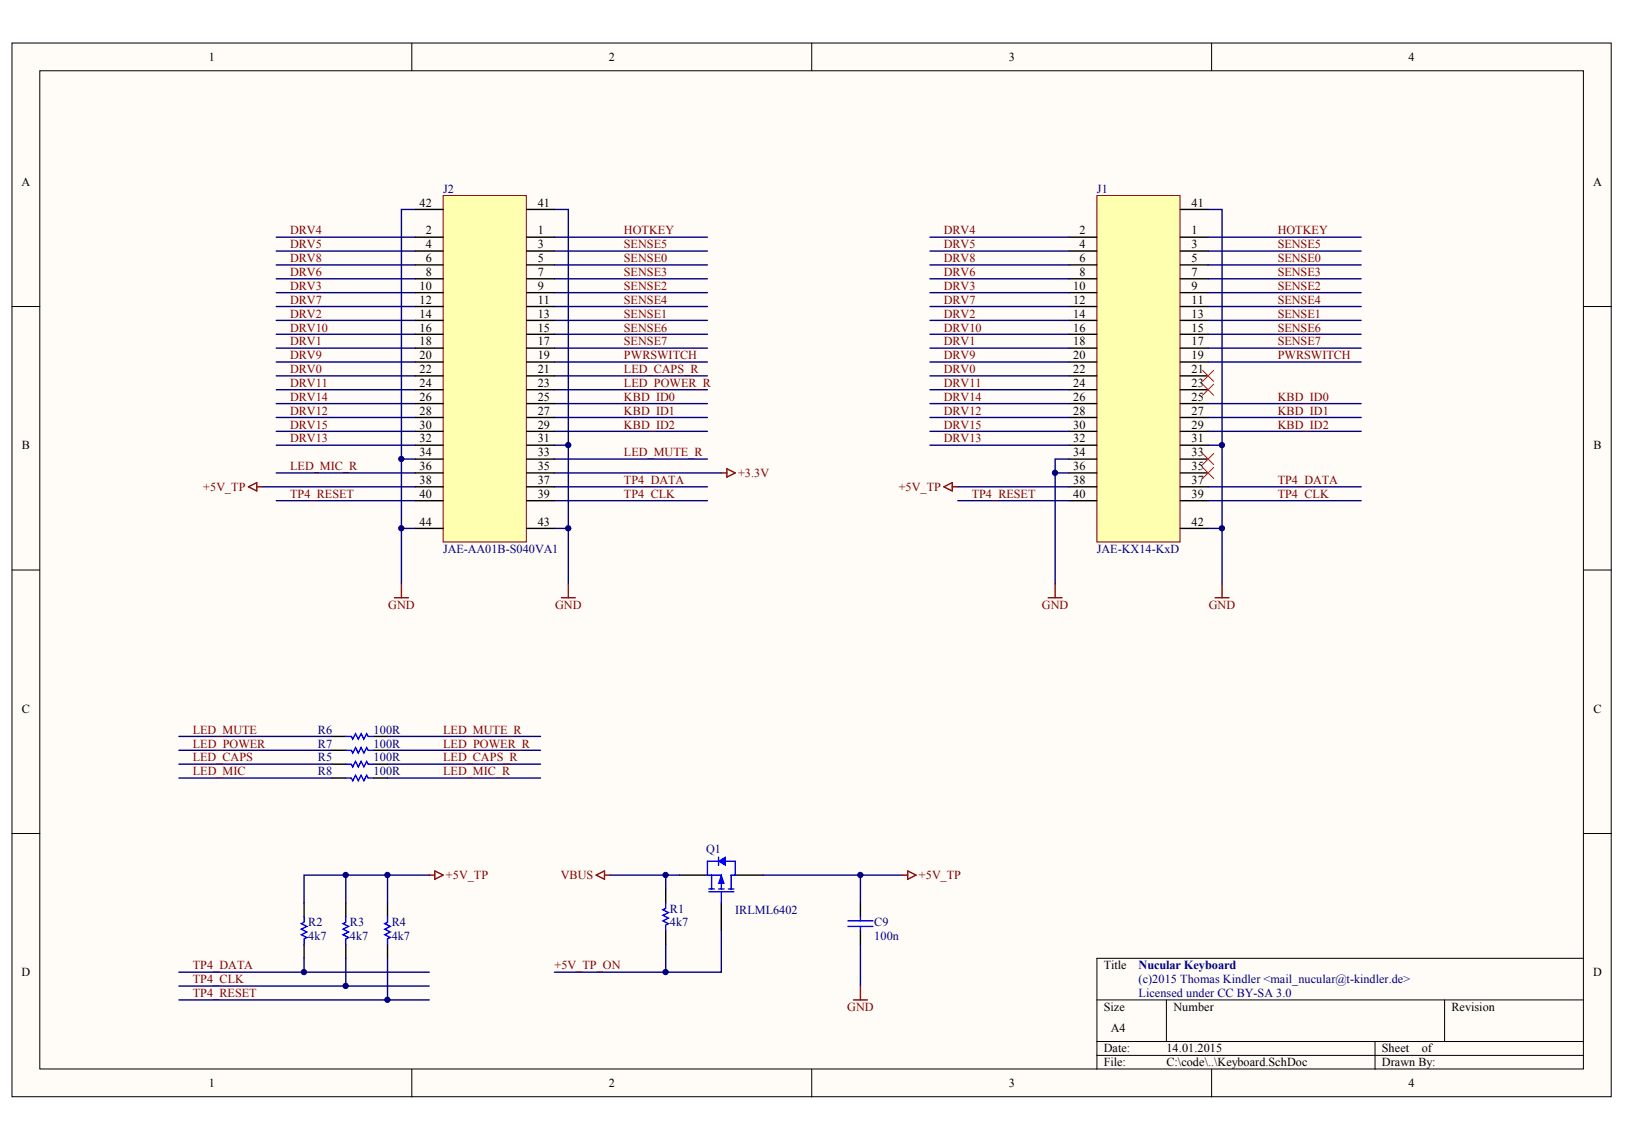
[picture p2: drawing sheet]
<svg xmlns="http://www.w3.org/2000/svg" width="287mm" height="202mm" viewBox="0 0 287 202" stroke-linecap="round" stroke-linejoin="round" font-family="sans-serif">
<g fill="#fffcf8" stroke="#000" stroke-width=".18">
<path d="M2.1 7.6h282.1v185.8h-282.1z"/>
<path d="M7 12.5h272.3v176.1h-272.3z"/>
</g>
<g fill="none" stroke="#000" stroke-width=".18">
<path d="M72.6 7.6v4.9M143.2 7.6v4.9M213.7 7.6v4.9M2.1 54.1h4.9M279.3 54.1h4.9M2.1 100.5h4.9M279.3 100.5h4.9M2.1 147h4.9M279.3 147h4.9M193.5 176.4h85.8M205.7 176.4v7.3M254.8 176.4v7.3"/>
<path d="M279.3 169h-85.8v19.6M72.6 188.6v4.9M143.2 188.6v4.9M193.5 183.7h85.8M193.5 186.2h85.8M213.7 188.6v4.9M242.5 183.7v4.9"/>
</g>
<g fill="none" stroke="#000080" stroke-width=".25">
<path d="M73.3 36.9h-2.5v44.1M97.8 36.9h2.4v66.1M48.7 51.6h24.6M48.7 56.5h24.6M48.7 54.1h24.6M48.7 59h24.6M48.7 44.3h24.6M48.7 46.7h24.6M48.7 49.2h24.6M48.7 41.8h24.6M97.8 51.6h27M97.8 56.5h27"/>
<path d="M97.8 54.1h27M97.8 59h27M97.8 44.3h27M97.8 46.7h27M97.8 49.2h27M97.8 41.8h27M48.7 78.5h24.6M48.7 61.4h24.6M48.7 76.1h24.6M48.7 63.9h24.6M48.7 66.3h24.6M48.7 68.7h24.6"/>
<path d="M48.7 71.2h24.6M48.7 73.6h24.6M97.8 78.5h2.4M97.8 61.4h27M97.8 76.1h27M97.8 63.9h27M97.8 66.3h27M97.8 68.7h27M97.8 71.2h27M97.8 73.6h27M46.3 85.9h27M48.7 88.3h24.6"/>
<path d="M48.7 83.4h24.6M70.8 93.2h2.5M73.3 81h-2.5v22M97.8 93.2h2.4M97.8 85.9h27M97.8 88.3h27M97.8 83.4h29.4M97.8 81h27"/>
</g>
<path d="M127.2 83.4h1M128.2 82.7l1.5 .7-1.5 .8zM69.6 105.4h2.4M70.8 103v2.4M99 105.4h2.5M100.2 103v2.4" fill="none" stroke="#800000" stroke-width=".25"/>
<path d="M78.2 34.5h14.6v61.1h-14.6z" fill="#ffffb0" stroke="#800000" stroke-width=".18"/>
<g fill="none" stroke="#000" stroke-width=".25">
<path d="M73.3 36.9h4.9M92.9 36.9h4.9M73.3 41.8h4.9M73.3 44.3h4.9M73.3 46.7h4.9M73.3 49.2h4.9M73.3 51.6h4.9M73.3 54.1h4.9M73.3 56.5h4.9M73.3 59h4.9M92.9 41.8h4.9M92.9 44.3h4.9"/>
<path d="M92.9 46.7h4.9M92.9 49.2h4.9M92.9 51.6h4.9M92.9 54.1h4.9M92.9 56.5h4.9M92.9 59h4.9M73.3 61.4h4.9M73.3 63.9h4.9M73.3 66.3h4.9M73.3 68.7h4.9M73.3 71.2h4.9M73.3 73.6h4.9"/>
<path d="M73.3 76.1h4.9M73.3 78.5h4.9M92.9 61.4h4.9M92.9 63.9h4.9M92.9 66.3h4.9M92.9 68.7h4.9M92.9 71.2h4.9M92.9 73.6h4.9M92.9 76.1h4.9M92.9 78.5h4.9M73.3 93.2h4.9M73.3 81h4.9"/>
<path d="M73.3 83.4h4.9M73.3 85.9h4.9M73.3 88.3h4.9M92.9 93.2h4.9M92.9 81h4.9M92.9 83.4h4.9M92.9 85.9h4.9M92.9 88.3h4.9"/>
</g>
<path d="M193.5 34.5h14.6v61.1h-14.6z" fill="#ffffb0" stroke="#800000" stroke-width=".18"/>
<g fill="none" stroke="#000" stroke-width=".25">
<path d="M208.2 36.9h4.9M188.6 41.8h4.9M188.6 44.3h4.9M188.6 46.7h4.9M188.6 49.2h4.9M188.6 51.6h4.9M188.6 54.1h4.9M188.6 56.5h4.9M188.6 59h4.9M208.2 41.8h4.9M208.2 44.3h4.9M208.2 46.7h4.9"/>
<path d="M208.2 49.2h4.9M208.2 51.6h4.9M208.2 54.1h4.9M208.2 56.5h4.9M208.2 59h4.9M188.6 61.4h4.9M188.6 63.9h4.9M188.6 66.3h4.9M188.6 68.7h4.9M188.6 71.2h4.9M188.6 73.6h4.9M188.6 76.1h4.9"/>
<path d="M188.6 78.5h4.9M208.2 61.4h4.9M208.2 63.9h4.9M208.2 66.3h4.9M208.2 68.7h4.9M208.2 71.2h4.9M208.2 73.6h4.9M208.2 76.1h4.9M208.2 78.5h4.9M188.6 81h4.9M188.6 83.4h4.9M188.6 85.9h4.9"/>
<path d="M188.6 88.3h4.9M208.2 93.2h4.9M208.2 81h4.9M208.2 83.4h4.9M208.2 85.9h4.9M208.2 88.3h4.9M58.5 137.2h2.5M58.5 134.8h2.5M58.5 132.3h2.5M58.5 129.9h2.5M65.9 137.2h2.5M65.9 134.8h2.5"/>
<path d="M65.9 132.3h2.5M65.9 129.9h2.5M53.6 159.3v2.4M61 159.3v2.4M68.4 159.3v2.4M117.4 156.8v2.5M119.9 154.4h4.9M127.2 159.3v4.8M129.7 154.4h4.9M151.8 159.3v2.4M53.6 166.6v2.4M61 166.6v2.4"/>
<path d="M68.4 166.6v2.4M117.4 164.1v2.5M151.8 164.1v2.5"/>
</g>
<g fill="none" stroke="#000080" stroke-width=".25">
<path d="M213.1 36.9h2.5v66.1M164 51.6h24.6M164 56.5h24.6M164 54.1h24.6M164 59h24.6M164 44.3h24.6M164 46.7h24.6M164 49.2h24.6M164 41.8h24.6M213.1 51.6h27M213.1 56.5h27M213.1 54.1h27"/>
<path d="M213.1 59h27M213.1 44.3h27M213.1 46.7h27M213.1 49.2h27M213.1 41.8h27M164 76.1h24.6M164 71.2h24.6M164 73.6h24.6M164 61.4h24.6M164 63.9h24.6M164 78.5h24.6M164 66.3h24.6"/>
<path d="M164 68.7h24.6M213.1 76.1h27M213.1 71.2h27M213.1 73.6h27M213.1 61.4h27M213.1 63.9h27M213.1 78.5h2.5M168.9 85.9h19.7M168.9 88.3h19.7M186.1 83.4h2.5M188.6 81h-2.5v22M213.1 93.2h2.5"/>
<path d="M213.1 85.9h27M213.1 88.3h27M31.6 137.2h26.9M31.6 134.8h26.9M31.6 132.3h26.9M31.6 129.9h26.9M68.4 137.2h26.9M68.4 134.8h26.9M68.4 132.3h26.9M68.4 129.9h26.9M61 154.4v4.9M68.4 154.4v4.9"/>
<path d="M75.7 154.4h-22.1v4.9M107.6 154.4h12.3M117.4 154.4v2.4M134.6 154.4h24.5M151.8 154.4v4.9M31.6 171.5h44.1M31.6 173.9h44.1M31.6 176.4h44.1M53.6 169v2.5M61 169v4.9M68.4 169v7.4M117.4 166.6v4.9"/>
<path d="M127.2 164.1v7.4h-29.4M151.8 166.6v7.3"/>
</g>
<g fill="none" stroke="#800000" stroke-width=".25">
<path d="M43.8 85.9l1.5-.8v1.5zM45.3 85.9h1M166.5 85.9l1.5-.8v1.5zM168 85.9h.9M184.9 105.4h2.4M186.1 103v2.4M214.3 105.4h2.5M215.6 103v2.4M75.7 154.4h1M76.7 153.6l1.5 .8-1.5 .7zM105.2 154.4l1.4-.8v1.5zM106.6 154.4h1"/>
<path d="M159.1 154.4h1M160.1 153.6l1.5 .8-1.5 .7zM150.5 176.4h2.5M151.8 173.9v2.5"/>
</g>
<path d="M212.1 65.3l2 2M212.1 67.8l2 1.9M212.1 80l2 2M214.1 65.3l-2 2M214.1 67.8l-2 1.9M214.1 80l-2 2M212.1 82.4l2 2M214.1 82.4l-2 2" fill="none" stroke="#f00" stroke-width=".18"/>
<g fill="none" stroke="#00f" stroke-width=".25">
<path d="M61 137.2h1l.2 .5 .5-1 .5 1 .5-1 .5 1 .5-1 .2 .5h1M61 134.8h1l.2 .5 .5-1 .5 1 .5-1 .5 1 .5-1 .2 .5h1M61 132.3h1l.2 .5 .5-.9 .5 .9 .5-.9 .5 .9 .5-.9 .2 .4h1M61 129.9h1l.2 .5 .5-1 .5 1 .5-1 .5 1 .5-1 .2 .5h1M117.4 159.3v.9l-.5 .3 1 .5-1 .5 1 .4-1 .5 1 .5-.5 .3v.9M125 157.3h4.4M125 156.8h1M125.5 154.4v2.4M126.7 151.9h-1.9v2.5h2.4v2.4M126.7 156.8h1M126.7 151.2v1.4M127.2 157.3v2"/>
<path d="M128 151.9h1.7v2.5h-.7v2.4M128.5 156.8h.9M53.6 161.7v1l-.5 .2 1 .5-1 .5 1 .5-1 .5 1 .5-.5 .2v1M61 161.7v1l-.5 .2 1 .5-1 .5 1 .5-1 .5 1 .5-.5 .2v1M68.4 161.7v1l-.5 .2 .9 .5-.9 .5 .9 .5-.9 .5 .9 .5-.4 .2v1M149.6 163.4h4.4M149.6 162.4h4.4M151.8 161.7v.7M151.8 163.4v.7"/>
</g>
<g fill="#00f" stroke="#00f" stroke-width=".18">
<path d="M127.2 154.4l.5 1.4h-1z"/>
<path d="M126.7 151.9l1.3-.7v1.4z"/>
</g>
<g fill="#000080" stroke="#000080" stroke-width=".18">
<circle cx="53.6" cy="171.5" r=".47"/>
<circle cx="61" cy="173.9" r=".47"/>
<circle cx="61" cy="154.3" r=".47"/>
<circle cx="68.3" cy="176.4" r=".47"/>
<circle cx="68.3" cy="154.3" r=".47"/>
<circle cx="70.8" cy="93.2" r=".47"/>
<circle cx="70.8" cy="81" r=".47"/>
<circle cx="100.2" cy="93.2" r=".47"/>
<circle cx="100.2" cy="78.5" r=".47"/>
<circle cx="117.4" cy="171.5" r=".47"/>
<circle cx="117.4" cy="154.3" r=".47"/>
<circle cx="151.7" cy="154.3" r=".47"/>
<circle cx="186.1" cy="83.4" r=".47"/>
<circle cx="215.5" cy="93.2" r=".47"/>
<circle cx="215.5" cy="78.5" r=".47"/>
</g>
<g font-size="2.2">
<text x="36.9" y="10.8">1</text>
<text x="107.4" y="10.8">2</text>
<text x="177.9" y="10.8">3</text>
<text x="248.5" y="10.8">4</text>
<text x="3.8" y="32.7">A</text>
<text x="281" y="32.7">A</text>
<text x="74" y="36.5">42</text>
<text x="75.1" y="41.4">2</text>
<text x="94.8" y="36.5">41</text>
<text x="94.8" y="41.4">1</text>
<text x="190.4" y="41.4">2</text>
<text x="210.2" y="36.5">41</text>
<text x="210.2" y="41.4">1</text>
<text x="75.1" y="43.8">4</text>
<text x="75.1" y="46.3">6</text>
<text x="94.8" y="43.8">3</text>
<text x="94.8" y="46.3">5</text>
<text x="190.4" y="43.8">4</text>
<text x="190.4" y="46.3">6</text>
<text x="210.2" y="43.8">3</text>
<text x="210.2" y="46.3">5</text>
<text x="74" y="51.1">10</text>
<text x="74" y="53.6">12</text>
<text x="75.1" y="48.7">8</text>
<text x="94.8" y="48.7">7</text>
<text x="94.8" y="51.1">9</text>
<text x="94.8" y="53.6">11</text>
<text x="189.3" y="51.1">10</text>
<text x="189.3" y="53.6">12</text>
<text x="190.4" y="48.7">8</text>
<text x="210.2" y="48.7">7</text>
<text x="210.2" y="51.1">9</text>
<text x="210.2" y="53.6">11</text>
<text x="74" y="56">14</text>
<text x="74" y="58.5">16</text>
<text x="94.8" y="56">13</text>
<text x="94.8" y="58.5">15</text>
<text x="189.3" y="56">14</text>
<text x="189.3" y="58.5">16</text>
<text x="210.2" y="56">13</text>
<text x="210.2" y="58.5">15</text>
<text x="74" y="60.9">18</text>
<text x="74" y="63.4">20</text>
<text x="74" y="65.8">22</text>
<text x="94.8" y="60.9">17</text>
<text x="94.8" y="63.4">19</text>
<text x="94.8" y="65.8">21</text>
<text x="189.3" y="60.9">18</text>
<text x="189.3" y="63.4">20</text>
<text x="189.3" y="65.8">22</text>
<text x="210.2" y="60.9">17</text>
<text x="210.2" y="63.4">19</text>
<text x="210.2" y="65.8">21</text>
<text x="74" y="68.3">24</text>
<text x="74" y="70.7">26</text>
<text x="94.8" y="68.3">23</text>
<text x="94.8" y="70.7">25</text>
<text x="189.3" y="68.3">24</text>
<text x="189.3" y="70.7">26</text>
<text x="210.2" y="68.3">23</text>
<text x="210.2" y="70.7">25</text>
<text x="74" y="73.2">28</text>
<text x="74" y="75.6">30</text>
<text x="94.8" y="73.2">27</text>
<text x="94.8" y="75.6">29</text>
<text x="189.3" y="73.2">28</text>
<text x="189.3" y="75.6">30</text>
<text x="210.2" y="73.2">27</text>
<text x="210.2" y="75.6">29</text>
<text x="3.9" y="79.2">B</text>
<text x="74" y="78.1">32</text>
<text x="74" y="80.5">34</text>
<text x="74" y="82.9">36</text>
<text x="94.8" y="78.1">31</text>
<text x="94.8" y="80.5">33</text>
<text x="94.8" y="82.9">35</text>
<text x="189.3" y="78.1">32</text>
<text x="189.3" y="80.5">34</text>
<text x="189.3" y="82.9">36</text>
<text x="210.2" y="78.1">31</text>
<text x="210.2" y="80.5">33</text>
<text x="210.2" y="82.9">35</text>
<text x="281.1" y="79.2">B</text>
<text x="74" y="85.4">38</text>
<text x="74" y="87.8">40</text>
<text x="94.8" y="85.4">37</text>
<text x="94.8" y="87.8">39</text>
<text x="189.3" y="85.4">38</text>
<text x="189.3" y="87.8">40</text>
<text x="210.2" y="85.4">37</text>
<text x="210.2" y="87.8">39</text>
<text x="74" y="92.7">44</text>
<text x="94.8" y="92.7">43</text>
<text x="210.2" y="92.7">42</text>
<text x="3.9" y="125.7">C</text>
<text x="281.1" y="125.7">C</text>
<text x="3.8" y="172.2">D</text>
<text x="194.7" y="171">Title</text>
<text x="281" y="172.2">D</text>
<text x="194.7" y="178.3">Size</text>
<text x="207" y="178.3">Number</text>
<text x="256" y="178.3">Revision</text>
<text x="194.7" y="185.6">Date:</text>
<text x="195.9" y="182">A4</text>
<text x="205.7" y="185.6">14.01.2015</text>
<text x="243.8" y="185.6">Sheet</text>
<text x="250.8" y="185.6">of</text>
<text x="36.9" y="191.8">1</text>
<text x="107.4" y="191.8">2</text>
<text x="177.9" y="191.8">3</text>
<text x="194.7" y="188.1">File:</text>
<text x="205.7" y="188.1">C:\code\..\Keyboard.SchDoc</text>
<text x="243.8" y="188.1">Drawn By:</text>
<text x="248.5" y="191.8">4</text>
</g>
<g font-size="2.2" fill="#000080">
<text x="78.2" y="34">J2</text>
<text x="193.5" y="34">J1</text>
<text x="78.2" y="97.6">JAE-AA01B-S040VA1</text>
<text x="193.5" y="97.6">JAE-KX14-KxD</text>
<text x="56.1" y="131.9">R7</text>
<text x="56.1" y="129.4">R6</text>
<text x="65.9" y="131.9">100R</text>
<text x="65.9" y="129.4">100R</text>
<text x="56.1" y="136.8">R8</text>
<text x="56.1" y="134.3">R5</text>
<text x="65.9" y="136.8">100R</text>
<text x="65.9" y="134.3">100R</text>
<text x="124.5" y="150.5">Q1</text>
<text x="118.2" y="161">R1</text>
<text x="129.7" y="161.2">IRLML6402</text>
<text x="54.4" y="163.4">R2</text>
<text x="54.4" y="165.9">4k7</text>
<text x="61.7" y="163.4">R3</text>
<text x="61.7" y="165.9">4k7</text>
<text x="69.1" y="163.4">R4</text>
<text x="69.1" y="165.9">4k7</text>
<text x="118.2" y="163.4">4k7</text>
<text x="154.2" y="163.4">C9</text>
<text x="154.2" y="165.9">100n</text>
<text x="200.8" y="173.4">(c)2015 Thomas Kindler &lt;mail_nucular@t-kindler.de&gt;</text>
<text x="200.8" y="171">Nucular Keyboard</text>
<text x="200.8" y="175.9">Licensed under CC BY-SA 3.0</text>
</g>
<g font-size="2.2" fill="#800000">
<text x="51.2" y="41.4">DRV4</text>
<text x="110.1" y="41.4">HOTKEY</text>
<text x="166.5" y="41.4">DRV4</text>
<text x="225.4" y="41.4">HOTKEY</text>
<text x="51.2" y="43.8">DRV5</text>
<text x="51.2" y="46.3">DRV8</text>
<text x="110.1" y="46.3">SENSE0</text>
<text x="110.1" y="43.8">SENSE5</text>
<text x="166.5" y="43.8">DRV5</text>
<text x="166.5" y="46.3">DRV8</text>
<text x="225.4" y="46.3">SENSE0</text>
<text x="225.4" y="43.8">SENSE5</text>
<text x="51.2" y="51.1">DRV3</text>
<text x="51.2" y="48.7">DRV6</text>
<text x="51.2" y="53.6">DRV7</text>
<text x="110.1" y="51.1">SENSE2</text>
<text x="110.1" y="48.7">SENSE3</text>
<text x="110.1" y="53.6">SENSE4</text>
<text x="166.5" y="51.1">DRV3</text>
<text x="166.5" y="48.7">DRV6</text>
<text x="166.5" y="53.6">DRV7</text>
<text x="225.4" y="51.1">SENSE2</text>
<text x="225.4" y="48.7">SENSE3</text>
<text x="225.4" y="53.6">SENSE4</text>
<text x="51.2" y="56">DRV2</text>
<text x="51.2" y="58.5">DRV10</text>
<text x="110.1" y="56">SENSE1</text>
<text x="110.1" y="58.5">SENSE6</text>
<text x="166.5" y="56">DRV2</text>
<text x="166.5" y="58.5">DRV10</text>
<text x="225.4" y="56">SENSE1</text>
<text x="225.4" y="58.5">SENSE6</text>
<text x="51.2" y="65.8">DRV0</text>
<text x="51.2" y="60.9">DRV1</text>
<text x="51.2" y="63.4">DRV9</text>
<text x="110.1" y="60.9">SENSE7</text>
<text x="110.1" y="63.4">PWRSWITCH</text>
<text x="110.1" y="65.8">LED_CAPS_R</text>
<text x="166.5" y="65.8">DRV0</text>
<text x="166.5" y="60.9">DRV1</text>
<text x="166.5" y="63.4">DRV9</text>
<text x="225.4" y="60.9">SENSE7</text>
<text x="225.4" y="63.4">PWRSWITCH</text>
<text x="51.2" y="68.3">DRV11</text>
<text x="51.2" y="70.7">DRV14</text>
<text x="110.1" y="70.7">KBD_ID0</text>
<text x="110.1" y="68.3">LED_POWER_R</text>
<text x="166.5" y="68.3">DRV11</text>
<text x="166.5" y="70.7">DRV14</text>
<text x="225.4" y="70.7">KBD_ID0</text>
<text x="51.2" y="73.2">DRV12</text>
<text x="51.2" y="75.6">DRV15</text>
<text x="110.1" y="73.2">KBD_ID1</text>
<text x="110.1" y="75.6">KBD_ID2</text>
<text x="166.5" y="73.2">DRV12</text>
<text x="166.5" y="75.6">DRV15</text>
<text x="225.4" y="73.2">KBD_ID1</text>
<text x="225.4" y="75.6">KBD_ID2</text>
<text x="51.2" y="78.1">DRV13</text>
<text x="51.2" y="82.9">LED_MIC_R</text>
<text x="110.1" y="80.5">LED_MUTE_R</text>
<text x="166.5" y="78.1">DRV13</text>
<text x="35.8" y="86.6">+5V_TP</text>
<text x="51.2" y="87.8">TP4_RESET</text>
<text x="110.1" y="85.4">TP4_DATA</text>
<text x="110.1" y="87.8">TP4_CLK</text>
<text x="130.2" y="84.2">+3.3V</text>
<text x="158.5" y="86.6">+5V_TP</text>
<text x="171.4" y="87.8">TP4_RESET</text>
<text x="225.4" y="85.4">TP4_DATA</text>
<text x="225.4" y="87.8">TP4_CLK</text>
<text x="68.5" y="107.4">GND</text>
<text x="97.9" y="107.4">GND</text>
<text x="183.8" y="107.4">GND</text>
<text x="213.2" y="107.4">GND</text>
<text x="34" y="129.4">LED_MUTE</text>
<text x="34" y="131.9">LED_POWER</text>
<text x="78.2" y="129.4">LED_MUTE_R</text>
<text x="78.2" y="131.9">LED_POWER_R</text>
<text x="34" y="134.3">LED_CAPS</text>
<text x="34" y="136.8">LED_MIC</text>
<text x="78.2" y="134.3">LED_CAPS_R</text>
<text x="78.2" y="136.8">LED_MIC_R</text>
<text x="78.7" y="155.1">+5V_TP</text>
<text x="98.9" y="155.1">VBUS</text>
<text x="162.1" y="155.1">+5V_TP</text>
<text x="34" y="171">TP4_DATA</text>
<text x="34" y="173.4">TP4_CLK</text>
<text x="97.8" y="171">+5V_TP_ON</text>
<text x="34" y="175.9">TP4_RESET</text>
<text x="149.4" y="178.3">GND</text>
</g>
</svg>
